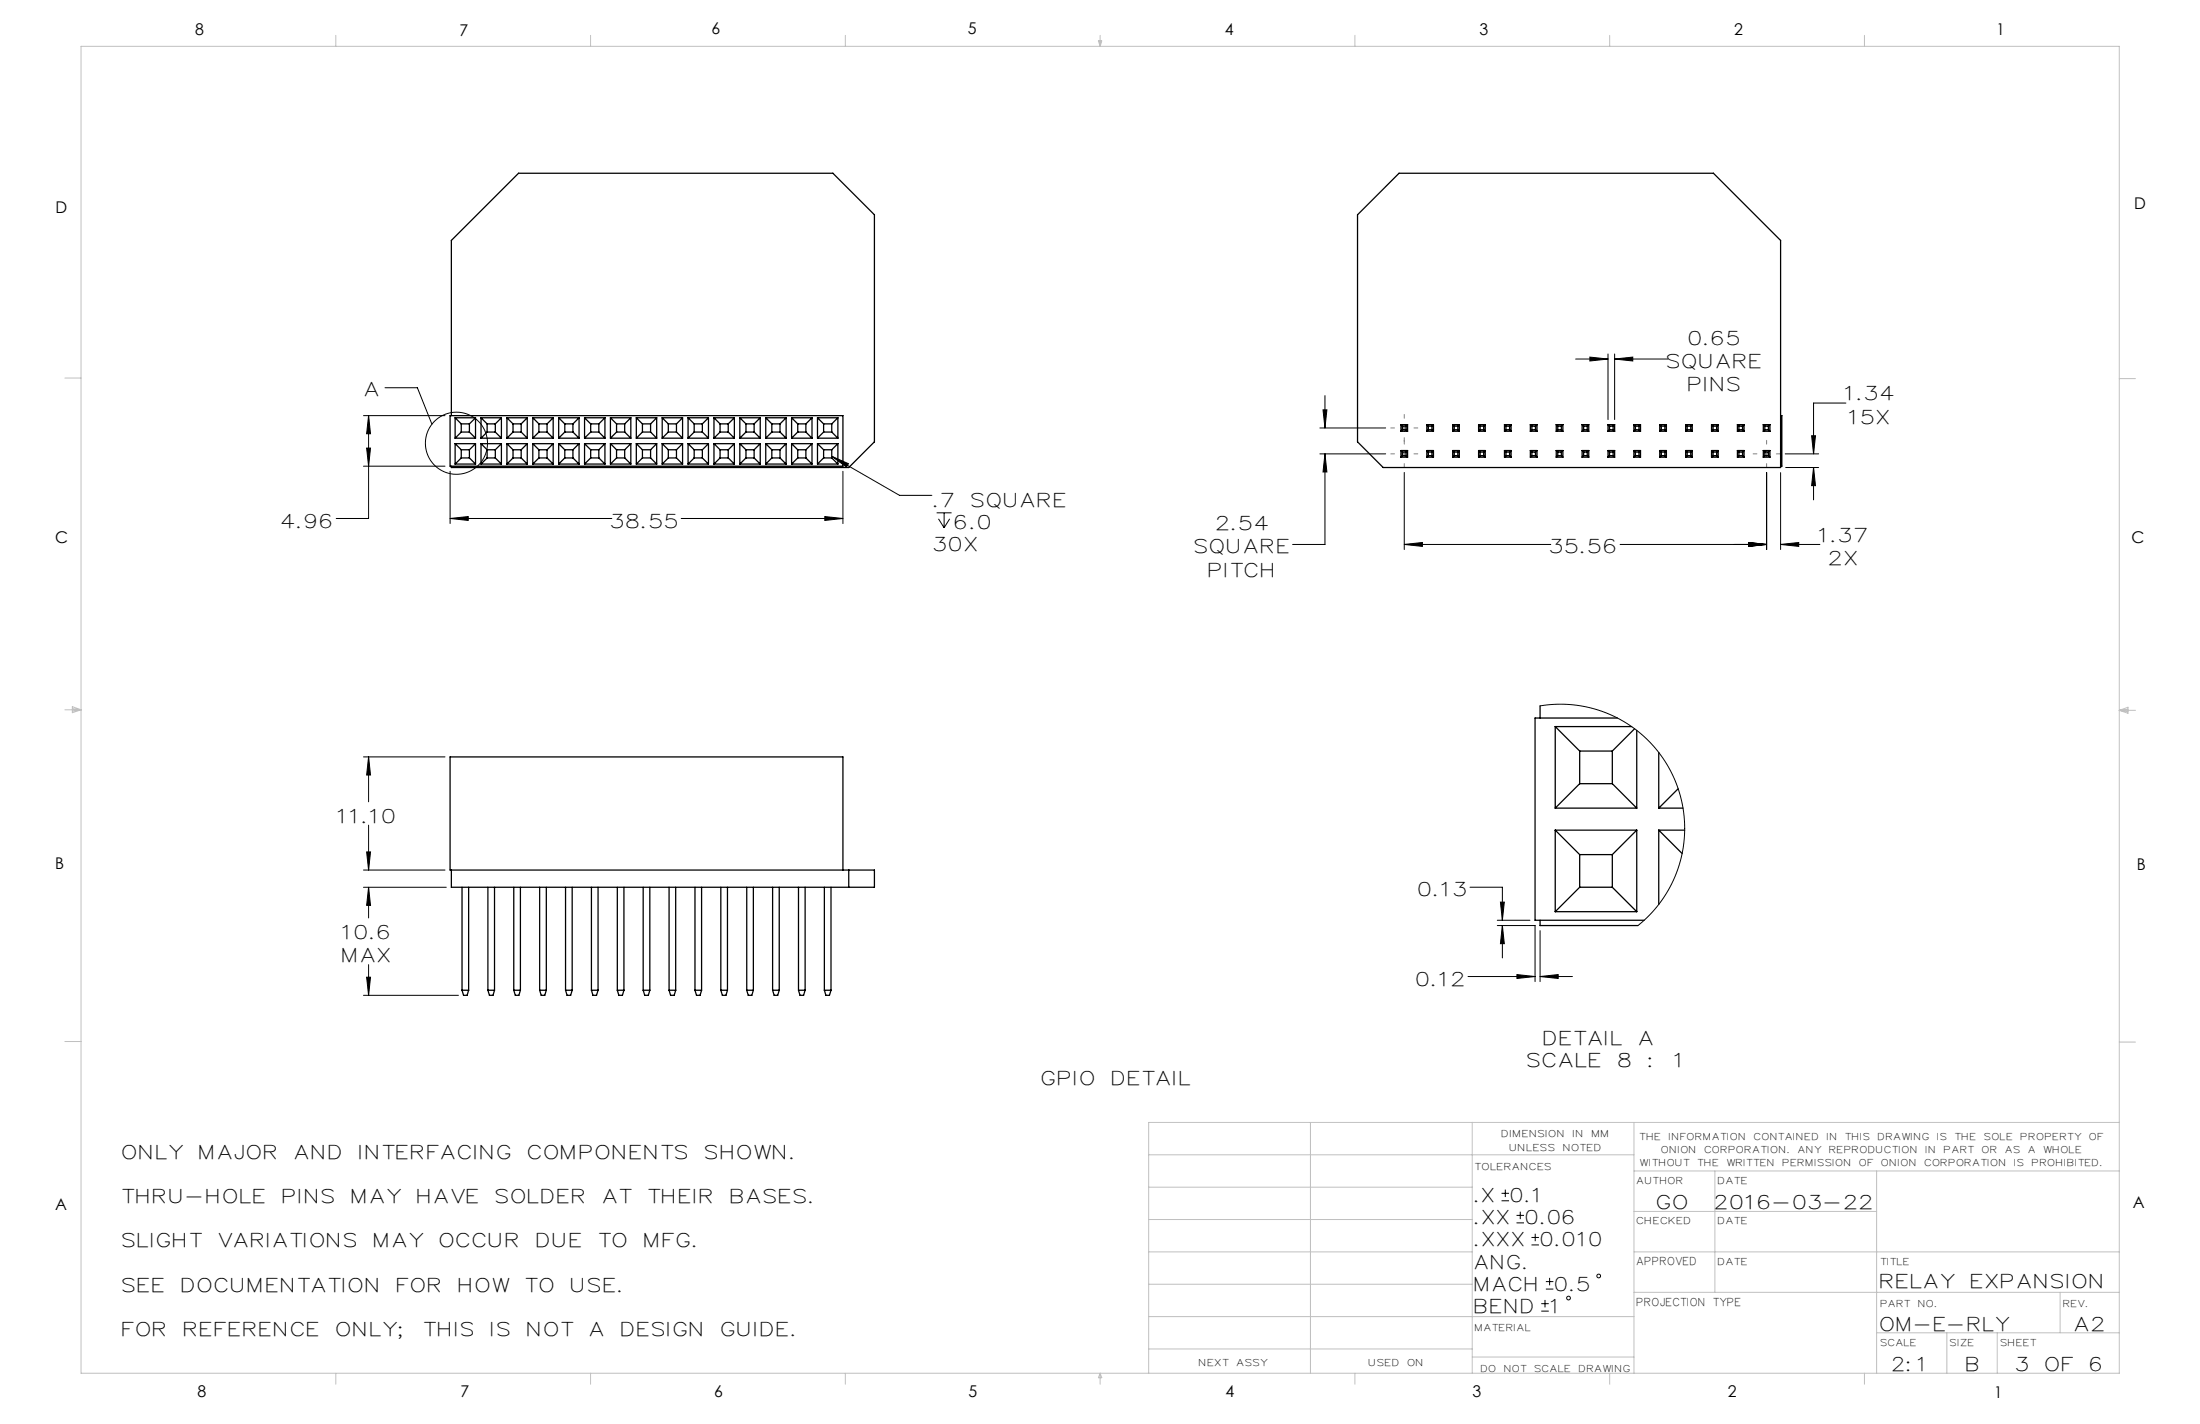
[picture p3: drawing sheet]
<svg xmlns="http://www.w3.org/2000/svg" width="432mm" height="279mm" viewBox="0 0 432 279" stroke-linecap="round" stroke-linejoin="round" font-family="sans-serif">
<g fill="none" stroke="#000" stroke-width=".2">
<path d="M75.6 76.1h6.3l2.9 7.1M260.1 77.6v6.4M309.3 70.4h6.3M312.1 70.1l3.5 .3-3.5 .4zM315.6 69.4v12.9M316.9 70.4l3.6-.3v.7zM316.9 69.4v12.9M316.9 70.4h10.4M362.3 79.1h-6.3v10M71.3 81.6h16M71.3 91.5h16M72 87.9h.7l-.4 3.6z"/>
<path d="M72.3 81.6l.4 3.5h-.7zM72.3 81.6v20.1h-6.3M88.3 92.5v10.2M163.3 89.5l13.3 7.7h6.3M163.3 89.5l3.2 1.5-.4 .6zM165.4 92.5v10.2M259.1 89.1h12.9M259.1 84h12.9M259.7 80.4h.7l-.3 3.6zM260.1 89.1l.3 3.5h-.7zM260.1 89.1v17.7h-6.4M275.6 92.7v15.1"/>
<path d="M346.7 92.7v15.1M349.5 92.7v15.1M350.4 89.1h6.6M350.5 91.7h6.5M355.6 85.5h.7l-.3 3.6zM356 91.7l.3 3.6h-.7zM356 91.7v6.4M88.3 101.7l3.6-.3v.7zM88.3 101.7h31.8M133.7 101.7h31.7M161.9 101.4l3.5 .3-3.5 .4zM183.8 100.6h3"/>
<path d="M184.2 101.8l1.1 1.8M185.3 100.6v3M186.4 101.8l-1.1 1.8M275.6 106.8l3.6-.4v.8zM275.6 106.8h28.8M318 106.8h28.7M343.2 106.4l3.5 .4-3.5 .4zM349.5 106.8l3.5-.4v.8zM349.5 106.8h7.7M302.3 138.5l3.9-.3 4.1 .3 3.8 1 3.8 1.6 3.3 2.2 2.9 2.6 2.5 3.1 2 3.7 1.3 3.9 .7 4v4.1l-.7 3.8-1.2 3.7-1.8 3.4-2.4 3.2-3 2.8M71.3 148.5h16M72.3 148.5l.4 3.6h-.7z"/>
<path d="M72.3 148.5v8.8M71.3 174.1h16.3M71.3 170.7h16M72 167.2h.7l-.4 3.5zM72.3 174.1l.4 3.5h-.7zM72.3 161.9v8.8M72.3 174.1v6M288.5 174.1h6.4v6.5M294.5 177h.8l-.4 3.6zM71.3 195.3h18.7M72 191.7h.7l-.4 3.6zM72.3 189.3v6"/>
<path d="M288.1 191.6h13.2M293.9 180.6h6.4M293.9 181.6h7.4M294.9 181.6l.4 3.6h-.8zM294.9 181.6v6.4M297.7 191.2l3.6 .4-3.6 .4zM301.3 181.6v11M302.3 191.6l3.5-.4v.8zM302.3 182.6v10M302.3 191.6h6.3M294.7 235.6h1.5M294.7 234.1h1.5"/>
<path d="M295.4 233.4v1.5M297.7 239.9h1.4M297.7 238.5h1.4M298.4 237.7v1.5M300.6 244.3h1.5M300.6 242.8h1.5M301.3 242.1v1.4M302.5 257.3h1.5M302.5 255.8h1.5M303.2 255.1v1.4M303.4 252.9h1.5M303.4 251.5h1.5"/>
<path d="M304.1 250.7v1.5"/>
<circle cx="89.6" cy="87" r="6.1"/>
<circle cx="307.9" cy="254.7" r=".37"/>
<circle cx="313.8" cy="250.4" r=".37"/>
</g>
<path d="M275.6 86.4v5.3M275.6 81.3v5.3M278.3 89.1h-5.3M278.3 84h-5.3M346.7 86.4v5.3M349.4 89.1h-5.3" fill="none" stroke="#808080" stroke-width=".2" stroke-dasharray="15.2 1.3 1.3 1.3" stroke-dashoffset="14.5"/>
<g fill="none" stroke="#c0c0c0" stroke-width=".2">
<path d="M15.9 9.1h400.1v260.3h-400.1zM65.9 6.9v2.2M115.9 6.9v2.2M165.9 6.9v2.2M215.6 8h.6l-.3 1.1zM215.7 8l.2 1.1M215.9 6.9v2.2M216 8l-.1 1.1M265.9 6.9v2.2M315.9 6.9v2.2M365.9 6.9v2.2M12.7 74.2h3.2"/>
<path d="M416 74.3h3.1M12.7 139.3h3.2M14.2 139l1.7 .3M14.2 138.7l1.7 .6-1.7 .5zM15.9 139.3l-1.7 .2M416 139.4h3.1M416 139.4l1.7-.6v1.1zM416 139.4l1.7 .2M417.7 139.1l-1.7 .3M12.7 204.4h3.2M416 204.5h3.1M225.5 226.6h95.2"/>
<path d="M225.5 239.3h63.5M225.5 232.9h63.5M257.2 220.2v49.2M289 220.2v49.2M320.7 220.2v49.2M320.7 237.7h47.6M320.7 229.8h95.3M336.6 229.8v23.8M368.3 229.8v39.6M416 220.2h-190.5v49.2M225.5 258.3h95.2M225.5 245.6h63.5"/>
<path d="M225.5 252h63.5M320.7 253.6h95.3M320.7 245.6h95.3M404.3 253.6v7.9M65.9 269.4v2.2M115.9 269.4v2.2M165.9 269.4v2.2M215.9 269.4v2.2M215.9 269.4l.3 .9h-.6zM225.5 264.7h63.5M265.9 269.4v2.2M289 266.3h31.7"/>
<path d="M315.9 269.4v2.2M365.9 269.4v2.2M368.3 261.5h47.7M382.1 261.5v7.9M392 261.5v7.9"/>
</g>
<g fill="#000">
<path d="M163.3 89.5l3.2 1.5-.4 .6z"/>
<path d="M88.3 101.7l3.6-.3v.7zM161.9 101.4l3.5 .3-3.5 .4zM72.3 81.6l.4 3.5h-.7zM72 87.9h.7l-.4 3.6zM72.3 174.1l.4 3.5h-.7zM72 191.7h.7l-.4 3.6zM72.3 148.5l.4 3.6h-.7zM72 167.2h.7l-.4 3.5zM297.7 191.2l3.6 .4-3.6 .4zM302.3 191.6l3.5-.4v.8zM294.5 177h.8l-.4 3.6zM294.9 181.6l.4 3.6h-.8zM355.6 85.5h.7l-.3 3.6zM356 91.7l.3 3.6h-.7zM343.2 106.4l3.5 .4-3.5 .4zM349.5 106.8l3.5-.4v.8zM275.6 106.8l3.6-.4v.8zM343.2 106.4l3.5 .4-3.5 .4zM259.7 80.4h.7l-.3 3.6zM260.1 89.1l.3 3.5h-.7zM312.1 70.1l3.5 .3-3.5 .4zM316.9 70.4l3.6-.3v.7z"/>
</g>
<g fill="none" stroke="#000" stroke-width=".25">
<path d="M266.4 42.1l8.2-8.1h61.7l13.2 13.2v44.5h-78l-5.1-5zM88.3 81.6h77.1v9.9h-77.1zM88.6 81.6v-34.4l13.2-13.2h61.7l8.1 8.1v44.6l-5 5h-78v-.2M89.3 91.1h4M89.3 86h4M89.3 82h4M89.3 82v4M89.3 87.1v4M89.3 87.1h4M89.3 82l1.2 1.2M89.3 87.1l1.2 1.2M90.5 89.9h1.6"/>
<path d="M90.5 84.8h1.6M90.5 88.3h1.6M90.5 84.8l-1.2 1.2M90.5 83.2v1.6M90.5 88.3v1.6M90.5 83.2h1.6M90.5 89.9l-1.2 1.2M92.1 84.8l1.2 1.2M92.1 83.2v1.6M92.1 88.3v1.6M92.1 89.9l1.2 1.2M93.3 82v4"/>
<path d="M93.3 87.1v4M93.3 82l-1.2 1.2M93.3 87.1l-1.2 1.2M94.4 91.1h4M94.4 86h4M94.4 82h4M94.4 82v4M94.4 87.1v4M94.4 87.1h4M94.4 87.1l1.2 1.2M94.4 82l1.2 1.2M95.6 89.9h1.6"/>
<path d="M95.6 84.8h1.6M95.6 88.3h1.6M95.6 83.2h1.6M95.6 84.8l-1.2 1.2M95.6 89.9l-1.2 1.2M95.6 83.2v1.6M95.6 88.3v1.6M97.2 89.9l1.2 1.2M97.2 84.8l1.2 1.2M97.2 83.2v1.6M97.2 88.3v1.6M98.4 82v4"/>
<path d="M98.4 87.1v4M98.4 82l-1.2 1.2M98.4 87.1l-1.2 1.2M99.5 91.1h4M99.5 86h4M99.5 82h4M99.5 87.1h4M99.5 82v4M99.5 87.1v4M99.5 82l1.2 1.2M99.5 87.1l1.2 1.2M100.7 89.9h1.6"/>
<path d="M100.7 84.8h1.6M100.7 88.3h1.6M100.7 83.2h1.6M100.7 83.2v1.6M100.7 88.3v1.6M100.7 84.8l-1.2 1.2M100.7 89.9l-1.2 1.2M102.3 84.8l1.2 1.2M102.3 83.2v1.6M102.3 88.3v1.6M102.3 89.9l1.2 1.2M103.5 82v4"/>
<path d="M103.5 87.1v4M103.5 82l-1.2 1.2M103.5 87.1l-1.2 1.2M104.6 91.1h4M104.6 86h4M104.6 82h4M104.6 82v4M104.6 87.1v4M104.6 87.1h4M104.6 87.1l1.2 1.2M104.6 82l1.2 1.2M105.8 89.9h1.6"/>
<path d="M105.8 84.8h1.6M105.8 88.3h1.6M105.8 83.2h1.6M105.8 84.8l-1.2 1.2M105.8 89.9l-1.2 1.2M105.8 83.2v1.6M105.8 88.3v1.6M107.4 84.8l1.2 1.2M107.4 83.2v1.6M107.4 88.3v1.6M107.4 89.9l1.2 1.2M108.6 82v4"/>
<path d="M108.6 87.1v4M108.6 82l-1.2 1.2M108.6 87.1l-1.2 1.2M109.7 91.1h4M109.7 86h4M109.7 82h4M109.7 87.1h4M109.7 82v4M109.7 87.1v4M109.7 87.1l1.2 1.2M109.7 82l1.2 1.2M110.9 89.9h1.6"/>
<path d="M110.9 89.9l-1.2 1.2M110.9 84.8h1.6M110.9 88.3h1.6M110.9 83.2h1.6M110.9 84.8l-1.2 1.2M110.9 83.2v1.6M110.9 88.3v1.6M112.5 89.9l1.2 1.2M112.5 84.8l1.2 1.2M112.5 83.2v1.6M112.5 88.3v1.6M113.7 87.1l-1.2 1.2"/>
<path d="M113.7 82v4M113.7 87.1v4M113.7 82l-1.2 1.2M114.7 91.1h4M114.7 82v4M114.7 87.1v4M114.7 82l1.2 1.2M114.7 86h4M114.7 82h4M114.7 87.1h4M114.7 87.1l1.2 1.2M115.9 89.9h1.6"/>
<path d="M115.9 83.2v1.6M115.9 88.3v1.6M115.9 84.8l-1.2 1.2M115.9 84.8h1.6M115.9 88.3h1.6M115.9 83.2h1.6M115.9 89.9l-1.2 1.2M117.5 84.8l1.2 1.2M117.5 89.9l1.2 1.2M117.5 83.2v1.6M117.5 88.3v1.6M118.7 82l-1.2 1.2"/>
<path d="M118.7 82v4M118.7 87.1v4M118.7 87.1l-1.2 1.2M119.8 82l1.2 1.2M119.8 91.1h4M119.8 87.1l1.2 1.2M119.8 86h4M119.8 82h4M119.8 87.1h4M119.8 82v4M119.8 87.1v4M121 89.9h1.6"/>
<path d="M121 84.8h1.6M121 88.3h1.6M121 83.2h1.6M121 89.9l-1.2 1.2M121 83.2v1.6M121 88.3v1.6M121 84.8l-1.2 1.2M122.6 84.8l1.2 1.2M122.6 89.9l1.2 1.2M122.6 83.2v1.6M122.6 88.3v1.6M123.8 82v4"/>
<path d="M123.8 87.1v4M123.8 87.1l-1.2 1.2M123.8 82l-1.2 1.2M124.9 87.1l1.2 1.2M124.9 91.1h4M124.9 86h4M124.9 82v4M124.9 87.1v4M124.9 82h4M124.9 87.1h4M124.9 82l1.2 1.2M126.1 89.9h1.6"/>
<path d="M126.1 89.9l-1.2 1.2M126.1 84.8h1.6M126.1 83.2v1.6M126.1 88.3v1.6M126.1 88.3h1.6M126.1 83.2h1.6M126.1 84.8l-1.2 1.2M127.7 89.9l1.2 1.2M127.7 84.8l1.2 1.2M127.7 83.2v1.6M127.7 88.3v1.6M128.9 87.1l-1.2 1.2"/>
<path d="M128.9 82v4M128.9 87.1v4M128.9 82l-1.2 1.2M130 91.1h4M130 82l1.2 1.2M130 82v4M130 87.1v4M130 86h4M130 82h4M130 87.1h4M130 87.1l1.2 1.2M131.2 89.9h1.6"/>
<path d="M131.2 84.8l-1.2 1.2M131.2 83.2v1.6M131.2 88.3v1.6M131.2 84.8h1.6M131.2 88.3h1.6M131.2 83.2h1.6M131.2 89.9l-1.2 1.2M132.8 84.8l1.2 1.2M132.8 89.9l1.2 1.2M132.8 83.2v1.6M132.8 88.3v1.6M134 82l-1.2 1.2"/>
<path d="M134 82v4M134 87.1v4M134 87.1l-1.2 1.2M135.1 91.1h4M135.1 87.1l1.2 1.2M135.1 86h4M135.1 82h4M135.1 82v4M135.1 87.1v4M135.1 87.1h4M135.1 82l1.2 1.2M136.3 89.9h1.6"/>
<path d="M136.3 89.9l-1.2 1.2M136.3 84.8h1.6M136.3 83.2v1.6M136.3 88.3v1.6M136.3 88.3h1.6M136.3 83.2h1.6M136.3 84.8l-1.2 1.2M137.9 89.9l1.2 1.2M137.9 84.8l1.2 1.2M137.9 83.2v1.6M137.9 88.3v1.6M139.1 87.1l-1.2 1.2"/>
<path d="M139.1 82v4M139.1 87.1v4M139.1 82l-1.2 1.2M140.1 91.1h4M140.1 82v4M140.1 87.1v4M140.1 82l1.2 1.2M140.1 86h4M140.1 87.1l1.2 1.2M140.1 82h4M140.1 87.1h4M141.3 89.9h1.6"/>
<path d="M141.3 84.8l-1.2 1.2M141.3 83.2v1.6M141.3 88.3v1.6M141.3 84.8h1.6M141.3 89.9l-1.2 1.2M141.3 88.3h1.6M141.3 83.2h1.6M142.9 84.8l1.2 1.2M142.9 89.9l1.2 1.2M142.9 83.2v1.6M142.9 88.3v1.6M144.1 82l-1.2 1.2"/>
<path d="M144.1 87.1l-1.2 1.2M144.1 82v4M144.1 87.1v4M145.2 91.1h4M145.2 86h4M145.2 82h4M145.2 82v4M145.2 87.1v4M145.2 87.1h4M145.2 87.1l1.2 1.2M145.2 82l1.2 1.2M146.4 89.9h1.6"/>
<path d="M146.4 84.8h1.6M146.4 84.8l-1.2 1.2M146.4 88.3h1.6M146.4 83.2h1.6M146.4 89.9l-1.2 1.2M146.4 83.2v1.6M146.4 88.3v1.6M148 89.9l1.2 1.2M148 83.2v1.6M148 88.3v1.6M148 84.8l1.2 1.2M149.2 82l-1.2 1.2"/>
<path d="M149.2 82v4M149.2 87.1v4M149.2 87.1l-1.2 1.2M150.3 91.1h4M150.3 86h4M150.3 82h4M150.3 87.1h4M150.3 82v4M150.3 87.1v4M150.3 82l1.2 1.2M150.3 87.1l1.2 1.2M151.5 89.9h1.6"/>
<path d="M151.5 84.8h1.6M151.5 88.3h1.6M151.5 83.2h1.6M151.5 84.8l-1.2 1.2M151.5 89.9l-1.2 1.2M151.5 83.2v1.6M151.5 88.3v1.6M153.1 84.8l1.2 1.2M153.1 89.9l1.2 1.2M153.1 83.2v1.6M153.1 88.3v1.6M154.3 82v4"/>
<path d="M154.3 87.1v4M154.3 82l-1.2 1.2M154.3 87.1l-1.2 1.2M155.4 91.1h4M155.4 86h4M155.4 82h4M155.4 82v4M155.4 87.1v4M155.4 87.1h4M155.4 82l1.2 1.2M155.4 87.1l1.2 1.2M156.6 89.9h1.6"/>
<path d="M156.6 84.8h1.6M156.6 88.3h1.6M156.6 89.9l-1.2 1.2M156.6 83.2h1.6M156.6 84.8l-1.2 1.2M156.6 83.2v1.6M156.6 88.3v1.6M158.2 84.8l1.2 1.2M158.2 89.9l1.2 1.2M158.2 83.2v1.6M158.2 88.3v1.6M159.4 82v4"/>
<path d="M159.4 87.1v4M159.4 87.1l-1.2 1.2M159.4 82l-1.2 1.2M160.5 91.1h4M160.5 86h4M160.5 82h4M160.5 87.1h4M160.5 82v4M160.5 87.1v4M160.5 87.1l1.2 1.2M160.5 82l1.2 1.2M161.7 89.9h1.6"/>
<path d="M161.7 84.8h1.6M161.7 88.3h1.6M161.7 89.9l-1.2 1.2M161.7 84.8l-1.2 1.2M161.7 83.2h1.6M161.7 83.2v1.6M161.7 88.3v1.6M163.3 89.9l1.2 1.2M163.3 83.2v1.6M163.3 88.3v1.6M163.3 84.8l1.2 1.2M164.5 82v4"/>
<path d="M164.5 87.1v4M164.5 87.1l-1.2 1.2M164.5 82l-1.2 1.2M275 88.4l.3 .3M275 89.7h1.3M275 83.3v1.3M275 88.4v1.3M275 88.4h1.3M275 84.6h1.3M275 83.3h1.3M275 83.3l.3 .3M275.3 89.4h.7"/>
<path d="M275.3 89.4l-.3 .3M275.3 83.6v.7M275.3 88.7v.7M275.3 88.7h.7M275.3 83.6h.7M275.3 84.3h.7M275.3 84.3l-.3 .3M276 89.4l.3 .3M276 83.6v.7M276 88.7v.7M276 84.3l.3 .3M276.3 88.4l-.3 .3"/>
<path d="M276.3 83.3v1.3M276.3 88.4v1.3M276.3 83.3l-.3 .3M280 89.7h1.3M280 88.4h1.3M280 84.6h1.3M280 83.3v1.3M280 88.4v1.3M280 88.4l.3 .3M280 83.3h1.3M280 83.3l.3 .3M280.3 89.4h.7"/>
<path d="M280.3 84.3l-.3 .3M280.3 88.7h.7M280.3 83.6h.7M280.3 84.3h.7M280.3 83.6v.7M280.3 88.7v.7M280.3 89.4l-.3 .3M281 89.4l.3 .3M281 83.6v.7M281 88.7v.7M281 84.3l.3 .3M281.3 83.3l-.3 .3"/>
<path d="M281.3 88.4l-.3 .3M281.3 83.3v1.3M281.3 88.4v1.3M285.1 89.7h1.3M285.1 88.4h1.3M285.1 84.6h1.3M285.1 83.3l.3 .3M285.1 83.3v1.3M285.1 88.4v1.3M285.1 88.4l.3 .3M285.1 83.3h1.3M285.4 89.4h.7"/>
<path d="M285.4 88.7h.7M285.4 83.6h.7M285.4 84.3h.7M285.4 83.6v.7M285.4 88.7v.7M285.4 89.4l-.3 .3M285.4 84.3l-.3 .3M286.1 84.3l.3 .3M286.1 89.4l.3 .3M286.1 83.6v.7M286.1 88.7v.7M286.4 88.4l-.3 .3"/>
<path d="M286.4 83.3l-.3 .3M286.4 83.3v1.3M286.4 88.4v1.3M290.2 89.7h1.3M290.2 88.4h1.3M290.2 84.6h1.3M290.2 83.3l.3 .3M290.2 83.3v1.3M290.2 88.4v1.3M290.2 88.4l.3 .3M290.2 83.3h1.3M290.5 89.4h.7"/>
<path d="M290.5 88.7h.7M290.5 83.6h.7M290.5 84.3h.7M290.5 83.6v.7M290.5 88.7v.7M290.5 89.4l-.3 .3M290.5 84.3l-.3 .3M291.2 84.3l.3 .3M291.2 89.4l.3 .3M291.2 83.6v.7M291.2 88.7v.7M291.5 88.4l-.3 .3"/>
<path d="M291.5 83.3l-.3 .3M291.5 83.3v1.3M291.5 88.4v1.3M295.3 89.7h1.3M295.3 88.4h1.3M295.3 84.6h1.3M295.3 83.3l.3 .3M295.3 83.3v1.3M295.3 88.4v1.3M295.3 88.4l.3 .3M295.3 83.3h1.3M295.6 89.4h.7"/>
<path d="M295.6 88.7h.7M295.6 83.6h.7M295.6 84.3h.7M295.6 83.6v.7M295.6 88.7v.7M295.6 89.4l-.3 .3M295.6 84.3l-.3 .3M296.3 84.3l.3 .3M296.3 89.4l.3 .3M296.3 83.6v.7M296.3 88.7v.7M296.6 88.4l-.3 .3"/>
<path d="M296.6 83.3l-.3 .3M296.6 83.3v1.3M296.6 88.4v1.3M300.4 89.7h1.3M300.4 88.4h1.3M300.4 84.6h1.3M300.4 83.3l.3 .3M300.4 83.3v1.3M300.4 88.4v1.3M300.4 88.4l.3 .3M300.4 83.3h1.3M300.7 89.4h.7"/>
<path d="M300.7 88.7h.7M300.7 89.4l-.3 .3M300.7 83.6h.7M300.7 84.3h.7M300.7 83.6v.7M300.7 88.7v.7M300.7 84.3l-.3 .3M301.4 84.3l.3 .3M301.4 89.4l.3 .3M301.4 83.6v.7M301.4 88.7v.7M301.7 88.4l-.3 .3"/>
<path d="M301.7 83.3l-.3 .3M301.7 83.3v1.3M301.7 88.4v1.3M305.4 89.7h1.3M305.4 88.4h1.3M305.4 83.3v1.3M305.4 88.4v1.3M305.4 83.3l.3 .3M305.4 84.6h1.3M305.4 88.4l.3 .3M305.4 83.3h1.3M305.7 89.4h.7"/>
<path d="M305.7 88.7h.7M305.7 83.6v.7M305.7 88.7v.7M305.7 84.3l-.3 .3M305.7 83.6h.7M305.7 84.3h.7M305.7 89.4l-.3 .3M306.4 84.3l.3 .3M306.4 89.4l.3 .3M306.4 83.6v.7M306.4 88.7v.7M306.7 83.3l-.3 .3"/>
<path d="M306.7 88.4l-.3 .3M306.7 83.3v1.3M306.7 88.4v1.3M310.5 89.7h1.3M310.5 88.4h1.3M310.5 88.4l.3 .3M310.5 83.3v1.3M310.5 88.4v1.3M310.5 84.6h1.3M310.5 83.3l.3 .3M310.5 83.3h1.3M310.8 89.4h.7"/>
<path d="M310.8 88.7h.7M310.8 83.6v.7M310.8 88.7v.7M310.8 89.4l-.3 .3M310.8 83.6h.7M310.8 84.3h.7M310.8 84.3l-.3 .3M311.5 89.4l.3 .3M311.5 83.6v.7M311.5 88.7v.7M311.5 84.3l.3 .3M311.8 88.4l-.3 .3"/>
<path d="M311.8 83.3l-.3 .3M311.8 83.3v1.3M311.8 88.4v1.3M315.6 89.7h1.3M315.6 88.4h1.3M315.6 84.6h1.3M315.6 83.3l.3 .3M315.6 83.3v1.3M315.6 88.4v1.3M315.6 88.4l.3 .3M315.6 83.3h1.3M315.9 89.4h.7"/>
<path d="M315.9 88.7h.7M315.9 84.3l-.3 .3M315.9 83.6h.7M315.9 84.3h.7M315.9 89.4l-.3 .3M315.9 83.6v.7M315.9 88.7v.7M316.6 83.6v.7M316.6 88.7v.7M316.6 84.3l.3 .3M316.6 89.4l.3 .3M316.9 83.3l-.3 .3"/>
<path d="M316.9 88.4l-.3 .3M316.9 83.3v1.3M316.9 88.4v1.3M320.7 89.7h1.3M320.7 88.4h1.3M320.7 84.6h1.3M320.7 83.3l.3 .3M320.7 83.3v1.3M320.7 88.4v1.3M320.7 88.4l.3 .3M320.7 83.3h1.3M321 89.4h.7"/>
<path d="M321 88.7h.7M321 83.6h.7M321 84.3h.7M321 89.4l-.3 .3M321 83.6v.7M321 88.7v.7M321 84.3l-.3 .3M321.7 83.6v.7M321.7 88.7v.7M321.7 84.3l.3 .3M321.7 89.4l.3 .3M322 88.4l-.3 .3"/>
<path d="M322 83.3l-.3 .3M322 83.3v1.3M322 88.4v1.3M325.8 89.7h1.3M325.8 88.4h1.3M325.8 84.6h1.3M325.8 83.3l.3 .3M325.8 83.3v1.3M325.8 88.4v1.3M325.8 88.4l.3 .3M325.8 83.3h1.3M326.1 89.4h.7"/>
<path d="M326.1 88.7h.7M326.1 83.6h.7M326.1 84.3h.7M326.1 89.4l-.3 .3M326.1 83.6v.7M326.1 88.7v.7M326.1 84.3l-.3 .3M326.8 83.6v.7M326.8 88.7v.7M326.8 84.3l.3 .3M326.8 89.4l.3 .3M327.1 88.4l-.3 .3"/>
<path d="M327.1 83.3l-.3 .3M327.1 83.3v1.3M327.1 88.4v1.3M330.8 89.7h1.3M330.8 88.4h1.3M330.8 84.6h1.3M330.8 83.3l.3 .3M330.8 83.3v1.3M330.8 88.4v1.3M330.8 88.4l.3 .3M330.8 83.3h1.3M331.1 89.4h.7"/>
<path d="M331.1 88.7h.7M331.1 83.6h.7M331.1 84.3h.7M331.1 89.4l-.3 .3M331.1 83.6v.7M331.1 88.7v.7M331.1 84.3l-.3 .3M331.8 83.6v.7M331.8 88.7v.7M331.8 84.3l.3 .3M331.8 89.4l.3 .3M332.1 88.4l-.3 .3"/>
<path d="M332.1 83.3l-.3 .3M332.1 83.3v1.3M332.1 88.4v1.3M335.9 89.7h1.3M335.9 88.4h1.3M335.9 84.6h1.3M335.9 83.3l.3 .3M335.9 83.3v1.3M335.9 88.4v1.3M335.9 88.4l.3 .3M335.9 83.3h1.3M336.2 89.4h.7"/>
<path d="M336.2 88.7h.7M336.2 83.6h.7M336.2 84.3h.7M336.2 89.4l-.3 .3M336.2 83.6v.7M336.2 88.7v.7M336.2 84.3l-.3 .3M336.9 83.6v.7M336.9 88.7v.7M336.9 84.3l.3 .3M336.9 89.4l.3 .3M337.2 88.4l-.3 .3"/>
<path d="M337.2 83.3l-.3 .3M337.2 83.3v1.3M337.2 88.4v1.3M341 89.7h1.3M341 88.4h1.3M341 83.3l.3 .3M341 84.6h1.3M341 83.3v1.3M341 88.4v1.3M341 88.4l.3 .3M341 83.3h1.3M341.3 89.4l-.3 .3"/>
<path d="M341.3 89.4h.7M341.3 88.7h.7M341.3 83.6v.7M341.3 88.7v.7M341.3 83.6h.7M341.3 84.3h.7M341.3 84.3l-.3 .3M342 83.6v.7M342 88.7v.7M342 84.3l.3 .3M342 89.4l.3 .3M342.3 88.4l-.3 .3"/>
<path d="M342.3 83.3l-.3 .3M342.3 83.3v1.3M342.3 88.4v1.3M346.1 83.3l.3 .3M346.1 89.7h1.3M346.1 88.4h1.3M346.1 88.4l.3 .3M346.1 84.6h1.3M346.1 83.3v1.3M346.1 88.4v1.3M346.1 83.3h1.3M346.4 84.3l-.3 .3"/>
<path d="M346.4 89.4h.7M346.4 88.7h.7M346.4 83.6h.7M346.4 84.3h.7M346.4 83.6v.7M346.4 88.7v.7M346.4 89.4l-.3 .3M347.1 83.6v.7M347.1 88.7v.7M347.1 84.3l.3 .3M347.1 89.4l.3 .3M347.4 83.3l-.3 .3"/>
<path d="M347.4 83.3v1.3M347.4 88.4v1.3M347.4 88.4l-.3 .3M349.5 81.6h.2v9.9h-.2M302.3 138.5v2.4M305.2 158.6h16M305.2 142.6h15M305.2 142.6v16M305.2 142.6l4.8 4.8M310 153.8l-4.8 4.8M310 147.4v6.4M310 147.4h6.4"/>
<path d="M310 153.8h6.4M316.4 153.8l4.8 4.8M316.4 147.4v6.4M317.5 140.9h-16.2v39.7h21.4M320.8 143l-4.4 4.4M321.2 143.3v15.3M325.6 158.6h4.7M325.6 147.6v11M329.4 154.8l-3.8 3.8M88.6 170.7v3.4h83v-3.4h-83.3v-22.2h77.1v22.2M90.7 174.1v20.2M92 174.1v20.2"/>
<path d="M95.8 174.1v20.2M97.1 174.1v20.2M100.8 174.1v20.2M102.1 174.1v20.2M105.9 174.1v20.2M107.2 174.1v20.2M111 174.1v20.2M112.3 174.1v20.2M116.1 174.1v20.2M117.4 174.1v20.2M121.2 174.1v20.2M122.5 174.1v20.2"/>
<path d="M126.2 174.1v20.2M127.5 174.1v20.2M131.3 174.1v20.2M132.6 174.1v20.2M136.4 174.1v20.2M137.7 174.1v20.2M141.5 174.1v20.2M142.8 174.1v20.2M146.6 174.1v20.2M147.9 174.1v20.2M151.6 174.1v20.2M152.9 174.1v20.2"/>
<path d="M156.7 174.1v20.2M158 174.1v20.2M161.8 174.1v20.2M163.1 174.1v20.2M166.6 170.7v3.4M305.2 162.9v16M305.2 162.9h16M305.2 178.9h16M305.2 162.9l4.8 4.8M310 174.1h6.4M310 167.7v6.4M310 167.7h6.4"/>
<path d="M310 174.1l-4.8 4.8M316.4 167.7v6.4M316.4 174.1l4.8 4.8M321.2 162.9v16M321.2 162.9l-4.8 4.8M325.6 162.9v14.6M325.6 162.9h5.1M325.6 162.9l4.6 4.6M90.7 194.3h1.3M90.7 194.3l.3 1h.7l.3-1M95.8 194.3h1.3M95.8 194.3l.3 1h.7l.3-1"/>
<path d="M100.8 194.3h1.3M100.8 194.3l.3 1h.7l.3-1M105.9 194.3h1.3M105.9 194.3l.3 1h.7l.3-1M111 194.3h1.3M111 194.3l.3 1h.7l.3-1M116.1 194.3h1.3M116.1 194.3l.3 1h.7l.3-1M121.2 194.3h1.3M121.2 194.3l.3 1h.7l.3-1M126.2 194.3h1.3M126.2 194.3l.3 1h.7l.3-1"/>
<path d="M131.3 194.3h1.3M131.3 194.3l.3 1h.7l.3-1M136.4 194.3h1.3M136.4 194.3l.3 1h.7l.3-1M141.5 194.3h1.3M141.5 194.3l.3 1h.7l.3-1M146.6 194.3h1.3M146.6 194.3l.3 1h.7l.3-1M151.6 194.3h1.3M151.6 194.3l.3 1h.7l.3-1M156.7 194.3h1.3M156.7 194.3l.3 1h.7l.3-1"/>
<path d="M161.8 194.3h1.3M161.8 194.3l.3 1h.7l.3-1M302.3 180.6v1h19.2"/>
</g>
<g font-size="3.7">
<text x="331.6" y="67.6">0.65</text>
<text x="71.8" y="77.7">A</text>
<text x="327.3" y="72.2">SQUARE</text>
<text x="331.5" y="76.8">PINS</text>
<text x="362.3" y="78.6">1.34</text>
<text x="363.1" y="83.1">15X</text>
<text x="183.4" y="99.4">.7</text>
<text x="190.8" y="99.4">SQUARE</text>
<text x="55.4" y="103.5">4.96</text>
<text x="120.1" y="103.5">38.55</text>
<text x="187.6" y="103.8">6.0</text>
<text x="238.9" y="104">2.54</text>
<text x="357.2" y="106.3">1.37</text>
<text x="183.4" y="108.1">30X</text>
<text x="234.7" y="108.6">SQUARE</text>
<text x="237.4" y="113.2">PITCH</text>
<text x="304.4" y="108.6">35.56</text>
<text x="359.2" y="110.9">2X</text>
<text x="66.5" y="161.4">11.10</text>
<text x="278.5" y="175.9">0.13</text>
<text x="67.4" y="184.2">10.6</text>
<text x="67.4" y="188.8">MAX</text>
<text x="278.2" y="193.4">0.12</text>
<text x="299.9" y="209.3">SCALE</text>
<text x="303.1" y="205">DETAIL</text>
<text x="317.8" y="209.3">8</text>
<text x="321.9" y="205">A</text>
<text x="323.7" y="209.3">:</text>
<text x="328.8" y="209.3">1</text>
<text x="204.6" y="212.8">GPIO</text>
<text x="218.4" y="212.8">DETAIL</text>
<text x="24.2" y="227.4">ONLY</text>
<text x="39.3" y="227.4">MAJOR</text>
<text x="58" y="227.4">AND</text>
<text x="70.7" y="227.4">INTERFACING</text>
<text x="103.8" y="227.4">COMPONENTS</text>
<text x="138.6" y="227.4">SHOWN.</text>
<text x="24.2" y="236.1">THRU-HOLE</text>
<text x="55.6" y="236.1">PINS</text>
<text x="69.2" y="236.1">MAY</text>
<text x="82.1" y="236.1">HAVE</text>
<text x="97.5" y="236.1">SOLDER</text>
<text x="118.5" y="236.1">AT</text>
<text x="127.4" y="236.1">THEIR</text>
<text x="143.6" y="236.1">BASES.</text>
<text x="289.6" y="235.9">.X</text>
<text x="296.7" y="235.9">0.1</text>
<text x="325.4" y="237.1">GO</text>
<text x="336.7" y="237.1">2016-03-22</text>
<text x="24.2" y="244.8">SLIGHT</text>
<text x="43.1" y="244.8">VARIATIONS</text>
<text x="73.6" y="244.8">MAY</text>
<text x="86.4" y="244.8">OCCUR</text>
<text x="105.5" y="244.8">DUE</text>
<text x="117.7" y="244.8">TO</text>
<text x="126.6" y="244.8">MFG.</text>
<text x="289.6" y="244.6">.XXX</text>
<text x="289.6" y="240.2">.XX</text>
<text x="299.6" y="240.2">0.06</text>
<text x="302.6" y="244.6">0.010</text>
<text x="289.6" y="248.9">ANG.</text>
<text x="24.2" y="253.4">SEE</text>
<text x="35.8" y="253.4">DOCUMENTATION</text>
<text x="78.1" y="253.4">FOR</text>
<text x="90.2" y="253.4">HOW</text>
<text x="103.4" y="253.4">TO</text>
<text x="112.3" y="253.4">USE.</text>
<text x="289.6" y="257.6">BEND</text>
<text x="289.6" y="253.2">MACH</text>
<text x="304.5" y="257.6">1</text>
<text x="305.4" y="253.2">0.5</text>
<text x="369.2" y="252.8">RELAY</text>
<text x="387" y="252.8">EXPANSION</text>
<text x="24.2" y="262.1">FOR</text>
<text x="36.3" y="262.1">REFERENCE</text>
<text x="66.2" y="262.1">ONLY;</text>
<text x="83.4" y="262.1">THIS</text>
<text x="96.6" y="262.1">IS</text>
<text x="103.7" y="262.1">NOT</text>
<text x="115.9" y="262.1">A</text>
<text x="122.1" y="262.1">DESIGN</text>
<text x="141.7" y="262.1">GUIDE.</text>
<text x="369.2" y="261.2">OM-E-RLY</text>
<text x="407.4" y="261.2">A2</text>
<text x="371.6" y="269.1">2:1</text>
<text x="386.1" y="269.1">B</text>
<text x="395.9" y="269.1">3</text>
<text x="401.6" y="269.1">OF</text>
<text x="410.4" y="269.1">6</text>
</g>
<g font-size="3.2">
<text x="38.3" y="6.9">8</text>
<text x="90.2" y="7">7</text>
<text x="139.7" y="6.8">6</text>
<text x="190" y="6.8">5</text>
<text x="240.4" y="6.8">4</text>
<text x="290.4" y="6.9">3</text>
<text x="340.4" y="6.8">2</text>
<text x="391.9" y="6.9">1</text>
<text x="10.9" y="41.8">D</text>
<text x="418.9" y="41">D</text>
<text x="10.9" y="106.5">C</text>
<text x="418.4" y="106.6">C</text>
<text x="10.8" y="170.4">B</text>
<text x="419.4" y="170.8">B</text>
<text x="10.8" y="237.4">A</text>
<text x="418.6" y="237">A</text>
<text x="38.8" y="274.1">8</text>
<text x="90.4" y="274.1">7</text>
<text x="140.2" y="274.1">6</text>
<text x="190.1" y="274.1">5</text>
<text x="240.5" y="274.1">4</text>
<text x="289" y="274.1">3</text>
<text x="339.1" y="274.1">2</text>
<text x="391.4" y="274.4">1</text>
</g>
<g font-size="2.1">
<text x="321.3" y="248.2">APPROVED</text>
<text x="321.3" y="256.3">PROJECTION TYPE</text>
</g>
<g font-size="1.8">
<text x="294.9" y="223.2">DIMENSION</text>
<text x="296.4" y="225.8">UNLESS</text>
<text x="306.9" y="225.8">NOTED</text>
<text x="308.8" y="223.2">IN</text>
<text x="312.5" y="223.2">MM</text>
<text x="321.9" y="223.6">THE</text>
<text x="326.2" y="226.2">ONION</text>
<text x="327.7" y="223.6">INFORMATION</text>
<text x="334.7" y="226.2">CORPORATION.</text>
<text x="344.4" y="223.6">CONTAINED</text>
<text x="353" y="226.2">ANY</text>
<text x="358.7" y="223.6">IN</text>
<text x="359.1" y="226.2">REPRODUCTION</text>
<text x="362.3" y="223.6">THIS</text>
<text x="368.7" y="223.6">DRAWING</text>
<text x="378.1" y="226.2">IN</text>
<text x="380.4" y="223.6">IS</text>
<text x="381.7" y="226.2">PART</text>
<text x="383.8" y="223.6">THE</text>
<text x="389.1" y="226.2">OR</text>
<text x="389.6" y="223.6">SOLE</text>
<text x="393.7" y="226.2">AS</text>
<text x="396.7" y="223.6">PROPERTY</text>
<text x="398.2" y="226.2">A</text>
<text x="401.2" y="226.2">WHOLE</text>
<text x="410.2" y="223.6">OF</text>
<text x="289.6" y="229.5">TOLERANCES</text>
<text x="321.3" y="232.2">AUTHOR</text>
<text x="322" y="228.8">WITHOUT</text>
<text x="333.3" y="228.8">THE</text>
<text x="337.3" y="232.2">DATE</text>
<text x="339" y="228.8">WRITTEN</text>
<text x="350" y="228.8">PERMISSION</text>
<text x="365" y="228.8">OF</text>
<text x="369.4" y="228.8">ONION</text>
<text x="377.9" y="228.8">CORPORATION</text>
<text x="395.5" y="228.8">IS</text>
<text x="398.9" y="228.8">PROHIBITED.</text>
<text x="321.3" y="240.1">CHECKED</text>
<text x="337.3" y="240.1">DATE</text>
<text x="337.3" y="248.2">DATE</text>
<text x="369.2" y="248.2">TITLE</text>
<text x="369.2" y="256.4">PART</text>
<text x="376.6" y="256.4">NO.</text>
<text x="405.1" y="256.4">REV.</text>
<text x="289.6" y="261.1">MATERIAL</text>
<text x="235.4" y="268">NEXT</text>
<text x="242.8" y="268">ASSY</text>
<text x="268.8" y="268">USED</text>
<text x="276.4" y="268">ON</text>
<text x="290.8" y="269.1">DO</text>
<text x="295.3" y="269.1">NOT</text>
<text x="301.3" y="269.1">SCALE</text>
<text x="310" y="269.1">DRAWING</text>
<text x="369.2" y="264">SCALE</text>
<text x="382.8" y="264">SIZE</text>
<text x="392.8" y="264">SHEET</text>
</g>
</svg>
